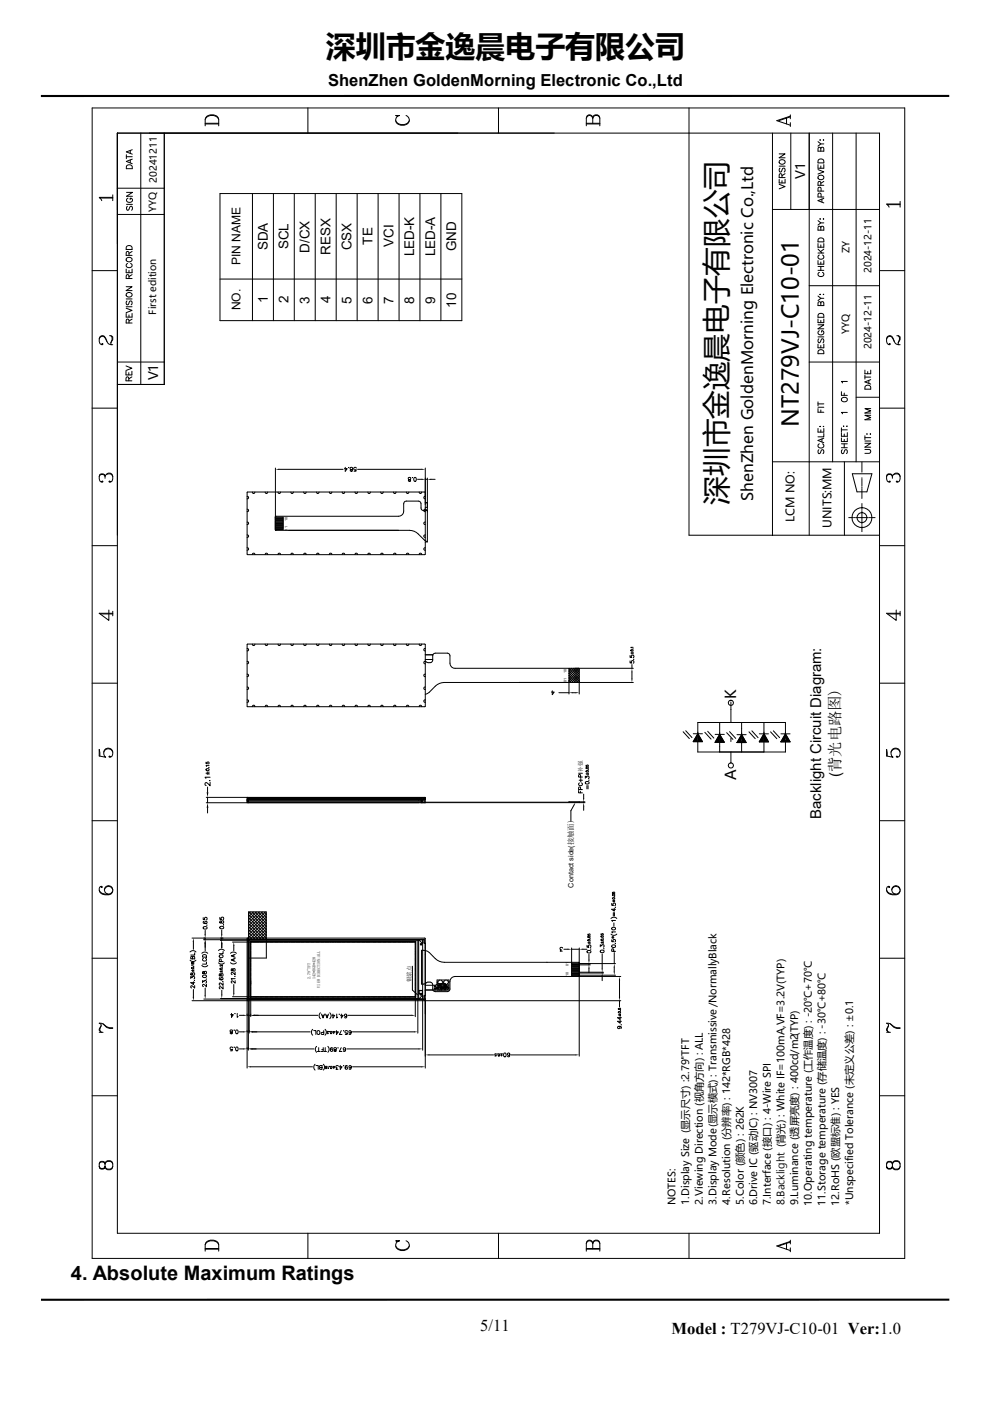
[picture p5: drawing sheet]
<svg xmlns="http://www.w3.org/2000/svg" width="210mm" height="297mm" viewBox="0 0 210 297" stroke-linecap="round" stroke-linejoin="round" font-family="sans-serif">
<path d="M8.7 20.1h192.7v.5h-192.7zM8.7 275.4l192.7-.1v.5h-192.7z" fill="#000"/>
<g fill="none" stroke="#000" stroke-width=".21">
<path d="M19.6 22.9h172.3v243.9h-172.3zM24.9 28.2h161.7v233.3h-161.7zM24.9 39.9h10M26.8 33.2h1.3M26.8 32.8v.8M27 35.1l.3-.2 .6 .2 .2 .2v.5h-1.3zM27.6 31.9v.6M27.6 33.9v.6M28.1 33.7l-1.3 .5 1.3 .5M28.1 31.7l-1.3 .5 1.3 .5M29.9 28.2v53.3M34.9 28.2v53.3h-10"/>
<path d="M43.5 26.7v-1.4a1.53 1.53 0 0 1 1.5-1 1.53 1.53 0 0 1 1.4 1v1.4M43.5 25.3a1.62 1.62 0 0 1 2.9 0M43.5 26.3h2.9M43.5 26.1h2.9M65.3 22.9v5.3M83.9 25.6a1.64 1.64 0 0 0 2.9 0M86.1 24.5a1.06 1.06 0 0 1 .7 1.2 1.06 1.06 0 0 1-1.1 .8 1.27 1.27 0 0 1-1.3-.2 1.27 1.27 0 0 1-.3-1.4l.3-.3-.5-.1h.9l-.4 .1M105.8 22.9v5.3M124.4 25a.69 .69 0 0 1 .7-.5 .69 .69 0 0 1 .7 .5v1.1M124.4 26.3h2.9M124.4 26.1h2.9M125.8 25l-.2-.4a.68 .68 0 0 0-1.1 0l-.1 .4v1.7"/>
<path d="M125.8 25l.1-.4a.76 .76 0 0 1 .8-.2 .76 .76 0 0 1 .6 .6v1.7M125.8 25a.77 .77 0 0 1 .7-.5 .77 .77 0 0 1 .8 .5M146.2 22.9v90.6h40.4M163.9 28.2v85.3M165.3 39.1l1.3 .5-1.3 .4M165.3 32.6h1.3l-1.3 .9h1.3M165.3 38v.8h1.3v-.8M165.3 35.2h1.3M165.5 35.6l-.2 .3 .2 .6 .3-.1 .3-.7 .4 .1 .1 .4-.2 .3M165.5 34a.57 .57 0 0 1 .8-.1 .57 .57 0 0 1 .1 .8 .57 .57 0 0 1-.8 .1 .57 .57 0 0 1-.1-.8zM165.9 37.7l-.1-.8h-.4l-.1 .8h1.3M165.9 38.3v.5"/>
<path d="M166.6 36.8l-.7 .4M166.9 25v1.3M167.7 24.4v.8M167.7 26v.8M167.7 24.6l-2.9 1 2.9 .9M167.7 24.8l-2.5 .8M167.8 28.2v16.2M171.7 28.2v85.3M173.5 36l1.3 .4-1.3 .5M173.5 34.9v.8h1.3v-.8M173.5 30l.6 .5M173.6 37.4a.58 .58 0 0 1 .8-.2 .58 .58 0 0 1 .2 .8 .6 .6 0 0 1-.7 .1 .6 .6 0 0 1-.3-.7z"/>
<path d="M173.7 33.8l.3-.1 .6 .1 .2 .7h-1.3zM173.9 29.7h.2zM174.1 39.3v-.7l-.4-.1-.2 .8h1.3M174.1 31.5l.3-.3 .3 .1 .1 .2v.6h-1.3l.2-.8h.4v.8M174.1 35.2v.5M174.7 29.6v.1zM174.8 30.5h-.7l-.6 .5M174.8 38.5l-.7 .4M176.6 28.2v69.7M181.6 28.2v69.7M19.6 57.4h5.3M21.2 42h2.7"/>
<path d="M23.9 41.8h-2.8l.5 .7M23.9 41.3v1.2M24.9 45.5h10M26.8 57.1v.7h1.2v-.7M26.8 40.8h1.3l-1.3 .8h1.3M26.8 43.3h1.3M26.9 54.7a.57 .57 0 0 1 .8-.1 .57 .57 0 0 1 .1 .8 .57 .57 0 0 1-.8 .1 .57 .57 0 0 1-.1-.8zM26.9 52.2l.3-.1 .6 .1 .2 .7h-1.2zM27 43.7l-.2 .3 .2 .6 .3-.2 .4-.7h.2l.2 .3-.2 .6M27.1 55.9a.46 .46 0 0 0-.3 .5 .46 .46 0 0 0 .4 .3h.3a.45 .45 0 0 0 .5-.3 .45 .45 0 0 0-.3-.5M27.2 42a.45 .45 0 0 0-.4 .5 .45 .45 0 0 0 .5 .4 .51 .51 0 0 0 .7-.1 .51 .51 0 0 0-.1-.7l-.3-.1v.3M27.4 59.1l-.1-.7-.4-.1-.1 .8h1.2"/>
<path d="M27.4 54.1l-.1-.7h-.4l-.1 .7h1.2M27.4 57.3v.5M28 58.2l-.6 .4M28 53.3l-.6 .4M46.7 41h51.3v27h-51.3zM46.7 59.2h51.3M53.6 41v27M58 41v27M62.4 41v27M66.9 41v27M71.3 41v27M75.8 41v27"/>
<path d="M80.2 41v27M84.7 41v27M89.1 41v27M93.5 41v27M163.9 44.4h22.7M173.5 51.6v.8h1.3v-.8M173.5 55.2v.8h1.3v-.8M173.5 57.3h1.3M173.5 56.5h1.3M173.5 53.6h1.3M173.5 52.8l.9 .8M173.5 46.8l.6 .5"/>
<path d="M173.6 50.7a.68 .68 0 0 1 1.2 .2v.4h-1.3zM173.8 57.7a.46 .46 0 0 0-.3 .6 .46 .46 0 0 0 .5 .3h.3a.46 .46 0 0 0 .5-.3 .46 .46 0 0 0-.3-.6M173.8 54.1a.46 .46 0 0 0-.3 .5 .46 .46 0 0 0 .5 .4h.3a.46 .46 0 0 0 .5-.4 .46 .46 0 0 0-.3-.5M174 46.4v.1zM174.1 48.3l.3-.3h.3l.1 .3v.5h-1.3l.2-.8 .4 .1v.7M174.1 51.9v.5M174.1 55.6v.4M174.1 56.5v.8M174.2 41.8l-.1-.7-.4-.1-.2 .8h1.3M174.2 40.5l-.1-.7-.4-.1-.2 .8h1.3M174.4 42.3v.5M174.7 46.4v.1z"/>
<path d="M174.8 47.3h-.7l-.6 .4M174.8 42.1l-1.3 .4 1.3 .5M174.8 52.8l-.7 .6M186.6 57.4h5.3M188.2 43.4h2.8M191 43.3h-2.9l.5 .6M191 42.7v1.2M21.1 71.9a.7 .7 0 0 1 1-.5l.6 1M21.6 72.9l.1-.1 .2 .1-.2 .2a.98 .98 0 0 1-.7-1 .98 .98 0 0 1 .9-.9 2.26 2.26 0 0 1 .9 1.5l.3 .2 .8 .2M23.2 71.2l.7 .2v.6l-.4 .7M23.5 71.2l.3 .4-.3 1.1 .2 .4M24.9 76.8h10"/>
<path d="M26.7 77.6l1.3 .5-1.3 .4M26.7 78.7v.8h1.3v-.8M26.8 65.3l1.2 .5-1.2 .5M26.8 60.8h1.2l-1.2 .8h1.2M26.8 66.5v.7h1.2v-.7M26.8 65h1.2M26.8 63.4h1.2M26.8 62.3a.62 .62 0 0 1 .8-.3 .62 .62 0 0 1 .4 .7 .62 .62 0 0 1-.8 .3 .62 .62 0 0 1-.4-.7zM26.9 63.8l-.1 .3 .1 .5 .3-.1 .3-.6h.5v.4l-.2 .3M27.3 79v.5M27.4 68.5l-.1-.7-.4-.1-.1 .8h1.2M27.4 66.8v.4"/>
<path d="M28 79.9l-.7 .4M28 67.7l-.6 .4M171.7 60.6h14.9M171.7 76.8h14.9M173.5 68.9h1.3l-1.3 .8h1.3M173.5 67.6v.8h1.3v-.8M173.5 73v.7h1.3v-.7M173.5 71.4h1.3M173.5 62.8l.6 .4M173.7 74.3l.3-.2 .6 .2 .2 .7h-1.3zM173.7 71.8l-.2 .3 .2 .6 .3-.2 .4-.7h.2l.2 .3-.2 .6M173.7 66.6l.3-.2 .6 .2 .2 .7h-1.3z"/>
<path d="M173.8 70.1a.46 .46 0 0 0-.3 .5 .46 .46 0 0 0 .5 .4h.3a.44 .44 0 0 0 .5-.4 .44 .44 0 0 0-.5-.5v.3M174 62.4v.1zM174.1 64.2l.3-.2h.3l.1 .2v.6h-1.3l.2-.8 .4 .1v.7M174.1 67.9v.5M174.1 73.3v.4M174.7 62.4v.1zM174.8 63.2h-.7l-.6 .5M183.5 80h1.2M183.5 78.5v.7h1.2v-.7M183.5 79.5v.9M184.1 78.8v.4M188.1 71.9a.7 .7 0 0 1 1.1-.5l.5 1"/>
<path d="M188.6 72.9l.2-.1 .1 .1-.1 .2a.98 .98 0 0 1-.7-1 .98 .98 0 0 1 .8-.9 2.26 2.26 0 0 1 1 1.5l.2 .2 .9 .2M190.3 71.2l.7 .2v.6l-.4 .7M190.6 71.2l.2 .4-.2 1.1 .1 .4M19.6 86.5h5.3M27.3 80.7v-.7l-.3-.1-.3 .3v.5h1.3M58.4 99.2l.1 13.2h28.3a2.64 2.64 0 0 1 2 .8l1.2 1.3 .7 .4v-13.5M59.2 99.5h13.6M73.2 99.1v.8l.5-.5h-.6M74 99.1v.1M74.3 99.1h.4a.34 .34 0 0 1 0 .4 .34 .34 0 0 1-.4 .1l.2 .3h.2l.1-.2a.43 .43 0 0 1-.5-.6zM75.6 99.3a.29 .29 0 0 0-.4-.2 .29 .29 0 0 0-.1 .5 .29 .29 0 0 0 .5 0l-.1 .3h-.4M75.9 99.5h13.5"/>
<path d="M90.2 99.2v18.3l-.1 .1h-37.6l-.1-.1 .1-13.2 37.7 .1M163.9 97.9h22.7M173.5 85.2v.8M173.5 86.6v.8h1.3M173.5 90.8v.8h1.3v-.8M173.5 86.3h1.3M173.5 85.6h1.3M173.7 95.3l-.2 .3 .2 .6 .3-.1 .4-.8h.2l.2 .3-.2 .6M173.8 94.1a.46 .46 0 0 0-.3 .5 .46 .46 0 0 0 .5 .4h.3a.46 .46 0 0 0 .5-.4 .46 .46 0 0 0-.3-.5M174 90.4v.1zM174.1 86.9v.5M174.1 91.1v.5"/>
<path d="M174.4 93.1v.6M174.7 90.4v.1zM174.8 91.9v.7h-1.3M174.8 92.9l-1.3 .5 1.3 .5M178.5 83.1v.7h1.3M178.5 90.7v.9M178.5 91.7v.8h1.3v-.8M178.5 92.8v.8h1.3v-.8M178.5 94.9h1.3M178.5 94.1h1.3M178.5 91.1h1.3M178.6 84.5a.59 .59 0 0 1 .8-.3 .59 .59 0 0 1 .2 .9 .62 .62 0 0 1-.8 .1 .62 .62 0 0 1-.2-.7z"/>
<path d="M178.7 95.3l-.2 .3 .1 .5h.3l.3-.6 .4-.2 .2 .3-.2 .6M179 90.3v.1zM179.1 83.3v.5M179.1 92v.5M179.1 93.2v.4M179.1 94.1v.8M179.1 97.9v15.6M179.7 90.3v.1zM179.8 87.4h-1.3l.3 .3M179.8 80.9h-1.3l.3 .3M181.6 84.2h5M182.9 98v2.1"/>
<path d="M183.5 95.3h.9l.3 .3-.2 .5h-1M183.5 94h1.2l-1.2 .8h1.2M183.5 92.4v.8M183.5 93.5h1.2M183.5 92.8h1.2M183.5 81.9a.67 .67 0 0 1 1.2 .2v.4h-1.2zM184 92v.1zM184.3 80.7v.6M184.7 92v.1zM184.7 88.1h-1.2l1.2 .4-1.2 .5h1.2M184.7 86.6h-1.2l1.2 .5-1.2 .5h1.2M184.7 80.5l-1.2 .5 1.2 .4"/>
<path d="M186.6 86.5h5.3M19.6 115.7h5.3M21.1 101l.1-.3a.69 .69 0 0 1 1.1 .3 .83 .83 0 0 1 .8-.7 .83 .83 0 0 1 .8 .7l-.1 1-.4 .2-.3-.1 .1-.1 .2 .1M22.3 101.4l-.2-.8-.6-.1a.99 .99 0 0 0-.5 .9 .99 .99 0 0 0 .7 .8l.2-.1-.2-.1-.1 .1M22.6 100.6a.88 .88 0 0 1 1.3 .4M52.4 116.1l.3 .2v.2l-.3 .2M52.4 113.4l.3 .2v.2l-.3 .1M52.4 110.7l.3 .2-.1 .3h-.2M52.4 108l.3 .1v.2l-.3 .2M52.4 105.2l.3 .2-.1 .3-.2 .1M53.5 117.6l.2-.3h.2l.2 .3M53.5 104.3l.2 .3h.2l.2-.3"/>
<path d="M56.3 117.6l.1-.3h.2l.2 .3M56.3 104.3l.1 .3h.2l.2-.3M58.4 109.6h1.7v.2h-1.7M58.4 109.9h1.7v.2h-1.7M58.4 110.2h1.7v.1h-1.7M58.4 110.5h1.7v.1h-1.7M58.4 110.7h1.7v.2h-1.7M58.4 111h1.7v.2h-1.7M58.4 111.3h1.7v.1h-1.7M58.4 111.6h1.7v.1h-1.7M58.4 111.8h1.7v.2h-1.7M58.4 112.1h1.7v.2h-1.7"/>
<path d="M59 117.6l.2-.3 .3 .1v.2M59 104.3l.2 .3 .3-.1v-.2M61.7 117.6l.2-.3h.2l.1 .3M61.7 104.3l.2 .3h.2l.1-.3M64.4 117.6l.2-.3 .3 .1 .1 .2M64.4 104.3l.2 .3 .3-.1 .1-.2M67.1 117.6l.2-.3h.2l.2 .3M67.1 104.3l.2 .3h.2l.2-.3M69.9 117.6l.1-.3 .4 .1v.2M69.9 104.3l.1 .3h.2l.2-.3M72.6 117.6l.2-.3h.2l.1 .3M72.6 104.3l.2 .3h.2l.1-.3"/>
<path d="M75.3 117.6l.2-.3 .3 .1v.2M75.3 104.3l.2 .3h.2l.1-.3M78 117.6l.2-.3h.2l.2 .3M78 104.3l.2 .3h.2l.2-.3M80.8 117.6l.1-.3 .4 .1v.2M80.8 104.3l.1 .3h.2l.2-.3M83.5 117.6l.2-.3 .3 .1v.2M83.5 104.3l.2 .3h.2l.1-.3M86.2 117.6l.2-.3h.2l.1 .3M86.2 104.3l.2 .3h.2l.1-.3M86.6 101.3h.5a.34 .34 0 0 1 0 .4 .34 .34 0 0 1-.4 .1l.1 .2h.3v-.1a.46 .46 0 0 1-.5-.6zM87.5 101.3h.1"/>
<path d="M87.9 101.3a.38 .38 0 0 1 .4 .3 .38 .38 0 0 1-.4 .4l-.1-.3zM88.6 101.6h.8M88.9 117.6l.2-.3 .3 .1 .1 .2M88.9 104.3l.2 .3 .3-.1 .1-.2M90.2 116.1l-.3 .2v.2l.3 .2M90.2 113.4l-.3 .2v.2l.3 .1M90.2 110.7l-.3 .2 .1 .3h.2M90.2 105.2l-.3 .2 .1 .3 .2 .1M90.2 107.6h.5M90.2 106.6h.5M90.2 101.6h.5M90.5 108.2a.86 .86 0 0 1-1.2-.5v-.9l-.3-.5-2.8-.1-.3 .1-.3 .5v1.6a1.08 1.08 0 0 1-1 1.1l-26.2 .1"/>
<path d="M90.5 114.9l-.3 .1M90.7 108.2l-.4-.2h-.3l-.1 .3 .3 .2M91.5 101.6h.8M180.1 109.7h1M180.8 100.4h4.2l-1.1 3.9h-2.1zM181.2 109.7h.1M181.5 109.7h2.7M182.9 101.3v.1M182.9 101.6v1.4M182.9 103.2v.2M182.9 103.6v2.1M182.9 106.8v1.2"/>
<path d="M182.9 108.1v.1M182.9 108.4v2.7M182.9 111.3v.1M182.9 111.6v1.1M184.4 109.7h.1M184.7 109.7h.9M186.6 115.7h5.3M188.1 101l.1-.3a.69 .69 0 0 1 1.1 .3 .83 .83 0 0 1 .8-.7 .83 .83 0 0 1 .9 .7l-.2 1-.4 .2-.3-.1 .2-.1 .1 .1M189.3 101.4l-.1-.8-.7-.1a.99 .99 0 0 0-.4 .9 .99 .99 0 0 0 .7 .8l.1-.1-.1-.1-.2 .1M189.6 100.6a.88 .88 0 0 1 1.4 .4M21.3 130.2h2.6M23.1 129.3v2.2l-2-1.5h2.8"/>
<path d="M23.9 129.6v1M52.4 137.5l.3 .2v.1l-.3 .2M52.5 136.6h37.6l.1 .1v13l-37.7 .1zM53.5 136.6l.2 .3h.2l.2-.3M56.3 136.6l.1 .3h.2l.2-.3M59 136.6l.2 .3 .3-.2v-.1M61.7 136.6l.2 .3h.2l.1-.3M64.4 136.6l.2 .3 .3-.2 .1-.1M67.1 136.6l.2 .3h.2l.2-.3M69.9 136.6l.1 .3 .4-.2v-.1M72.6 136.6l.2 .3h.2l.1-.3M75.3 136.6l.2 .3 .3-.2v-.1"/>
<path d="M78 136.6l.2 .3h.2l.2-.3M80.8 136.6l.1 .3 .4-.2v-.1M83.5 136.6l.2 .3 .3-.2v-.1M86.2 136.6l.2 .3h.2l.1-.3M88.9 136.6l.2 .3 .3-.2 .1-.1M90.2 137.5l-.3 .2v.1l.3 .2M90.2 139.8h1.6M90.2 138.8h1.6M133.7 139v.4h.3a.29 .29 0 0 1 0-.4 .29 .29 0 0 1 .4 0 .29 .29 0 0 1-.1 .4M133.8 138.5h.4M134 138.2v.5M134.3 137.5v.1"/>
<path d="M134.3 138.2v.5M134.3 137.2h-.5l.1 .2M134.4 139.7v.1M188.4 130.2h2.6M190.1 129.3v2.2l-2-1.5h2.9M191 129.6v1M19.6 144.8h5.3M22 159.5a1 1 0 0 1 1-.7 1 1 0 0 1 .9 .7M52.4 148.4l.3 .1-.1 .4h-.2M52.4 145.7l.3 .1v.2l-.3 .2M52.4 142.9l.3 .2-.1 .3-.2 .1M52.4 140.2l.3 .2v.2l-.3 .2"/>
<path d="M53.5 149.8l.2-.3h.2l.2 .3M56.3 149.8l.1-.3h.2l.2 .3M59 149.8l.2-.3 .3 .2v.1M61.7 149.8l.2-.3h.2l.1 .3M64.4 149.8l.2-.3 .3 .2 .1 .1M67.1 149.8l.2-.3h.2l.2 .3M69.9 149.8l.1-.3h.2l.2 .3M72.6 149.8l.2-.3h.2l.1 .3M75.3 149.8l.2-.3h.2l.1 .3M78 149.8l.2-.3h.2l.2 .3M80.8 149.8l.1-.3h.2l.2 .3M83.5 149.8l.2-.3h.2l.1 .3"/>
<path d="M86.2 149.8l.2-.3h.2l.1 .3M88.9 149.8l.2-.3 .3 .2 .1 .1M90.2 148.4l-.3 .1 .1 .4h.2M90.2 145.7l-.3 .1v.2l.3 .2M90.2 142.9l-.3 .2 .1 .3 .2 .1M90.2 140.2l-.3 .2v.2l.3 .2M90.2 140.2h.1a.88 .88 0 0 0 1.5-.2v-1l.3-.4 2.8-.1 .3 .1 .3 .4v1.6a1.09 1.09 0 0 0 1 1.1h37.9M117.2 146.5v.8l.4-.6h-.6M118.6 146.9h2.1M120.7 143.8l2.2-2.1v5.4M120.7 141.7v5.4M120.7 144.2l.5 .5"/>
<path d="M120.7 143.7l1 1M120.7 142.3l2.2 2.1M120.7 141.8l2.2 2.2M120.8 141.7l-.1 .1M121.1 141.7l1.8 1.8M121.3 141.7l-.6 .6M121.5 146.9h.6M121.6 141.7l1.3 1.3M121.8 141.7l-1.1 1.1 2 1.9M122.1 141.7l.8 .8M122.3 141.7l-1.6 1.6 1.5 1.4M122.6 141.7l.3 .3"/>
<path d="M122.9 144.6l-.1 .1M122.9 144.5l-.2 .2M122.9 144l-.7 .7M122.9 143.5l-1.2 1.2M122.9 143.1l-1.7 1.6M122.9 142.6l-2.1 2.1M122.9 142.1l-2.2 2.2M133.7 140.1v.4l.3 .1a.3 .3 0 0 1 0-.5 .3 .3 0 0 1 .4 .1 .3 .3 0 0 1-.1 .4M134.1 140.9v.8M134.1 142.5v1.4M134.4 144.7h-40.1a2.82 2.82 0 0 0-2 .8l-1.2 1.3-.9 .4M144.9 155.1l1.3 1.5"/>
<path d="M145.5 154.9l1.3 1.5M147.1 155.6h1.9M148 155.6l1 1.6h-1.9zM148 156.5v-3.3h18.6v3.4M148 156.9v2.5h18.6v-2.5M149.5 155.3l1.3 1.4M150.1 155.1l1.3 1.4M151.7 155.7h2M152.7 155.7l1 1.7h-2zM152.7 153.2v6.2M154.2 155.3l1.3 1.5M154.8 155.1l1.3 1.5"/>
<path d="M155.1 148.8v4.4M155.1 156.5v.7M155.1 159.4v2.3M156.4 155.8h1.9M157.3 155.8l1 1.6h-1.9zM157.3 153.2v3.5M157.3 157.1v2.3M158.9 155.2l1.3 1.4M159.5 155l1.3 1.4M161.1 155.6h1.9M162.1 155.6l.9 1.7h-1.9zM162.1 153.2v3.4"/>
<path d="M162.1 156.9v2.5M163.5 155.2l1.3 1.4M164.1 155l1.3 1.4M165.7 155.6h1.9M166.6 155.6l1 1.7h-1.9zM186.6 144.8h5.3M189 159.5a1.01 1.01 0 0 1 1-.7 1.01 1.01 0 0 1 1 .7M19.6 174h5.3M21.2 160.3l-.1-1.4v1.4l1.3 .3a1.04 1.04 0 0 1-.3-1.5 1.04 1.04 0 0 1 1.5-.2 1.04 1.04 0 0 1 .1 1.5l-.3 .2-.3-.2 .1-.1 .2 .1M43.7 161.6v.3h.3a.23 .23 0 0 1 0-.3 .23 .23 0 0 1 .3 0 .23 .23 0 0 1-.1 .4M43.7 163.9h.6M43.8 169.1h8.6"/>
<path d="M43.8 170.2h8.6M44 163.7v.5M44 166.9v1.1M44 169.1v1.1M44 171.3v1.1M44.3 162.7h.1M44.3 163.7v.5M44.4 162.3h-.7l.1 .2M44.5 165.5h.1M44.6 165.9v.7l-.9-.7-.2 .4 .2 .2M44.6 164.8h-1.1l.2 .2M52.4 169.1v1.1h70.5v-.2l-2.2 .1"/>
<path d="M52.4 169.7l.2 .2M52.4 170.1l.1 .1M52.4 169.8l.2 .3M52.4 169.6l.2 .2M52.5 169.1h-.1M52.5 169.1l-.1 .5 .2 .2M52.5 169.5l.1 .2M52.5 169.4l.1 .1M52.5 169.3l.2 .2M52.5 169.1l.3 .4M52.5 169.1h37.7M52.6 169.1l.3 .3"/>
<path d="M52.7 169.5l36.1 .1M52.7 169.1l.2 .2M52.7 169.7h37v.4M52.7 170.1h70.2M52.7 169.9h37M52.7 169.6v.6M52.8 169.1l.1 .1M52.9 169.1v.4M52.9 169.3h35.6M52.9 169.2h36.3v.2l-.7-.1M52.9 169.3v.1l35.6-.1M52.9 169.4h35.6"/>
<path d="M88.5 169.3l.5 .2M88.5 169.3l.1 .1M88.6 169.4l1.6 .1M88.6 169.3v.1M88.8 169.6v.1M88.8 170.1v.1M88.8 169.6h1.2M88.8 169.5h.7v.7M88.9 169.5h-36.3v.7l-.2-.2M88.9 169.1v.5M89 169.4v.1M89.2 169.4h-.6"/>
<path d="M89.3 169.1v1.1M89.4 170.1v.1M89.7 169.4v.1M89.8 169.3v.1M89.8 169.2l.2 .2M89.8 169.1v.3M89.8 169.1l.4 .4M89.9 169.1l.3 .3M90 169.4v.8M90 169.4l-1 .1M90 169.4l.1 .1M90 169.1l.2 .1"/>
<path d="M90.2 169.1v1.1M90.2 169.1v.2M121.8 170.6l-.7 1.3v2.2M122.7 167.6v.5h.9M122.7 163.9h.9M122.9 165.4h.7M122.9 166a.3 .3 0 0 0-.2 .3 .3 .3 0 0 0 .4 .3h.1a.3 .3 0 0 0 .4-.3 .3 .3 0 0 0-.2-.3M122.9 170.2h1.2M122.9 170h1.2M123.1 167.8v.3M123.2 167.4l-.1-.5h-.3l-.1 .5h.9M123.2 164.7l-.1-.4-.3-.1-.1 .5h.9"/>
<path d="M123.2 165.1v.7M123.8 168.4v.8M123.8 170v.2M123.8 171v.8M124.2 165v-.4l.3 .2a.27 .27 0 0 1 .4-.2 .27 .27 0 0 1-.1 .5M124.3 162.2v.3h.2a.17 .17 0 0 1 0-.3 .17 .17 0 0 1 .3 .1 .17 .17 0 0 1-.1 .2M124.3 164.1h.4M124.5 166.6v.7M124.5 163.9v.4M124.7 166.6v.7M124.8 163.2h.1M124.8 163.9v.4"/>
<path d="M124.9 165.4h.1M186.6 174h5.3M188.2 160.3l-.1-1.4v1.4l1.4 .3a1.04 1.04 0 0 1-.4-1.5 1.04 1.04 0 0 1 1.6-.2 1.04 1.04 0 0 1 0 1.5l-.3 .2-.3-.2 .2-.1 .1 .1M21.1 188.7a1.74 1.74 0 0 0 2.7 .5l.1-.3M21.5 188.1l.1 .1 .1-.1-.2-.2a1.01 1.01 0 0 0-.4 1.3 1.01 1.01 0 0 0 1.2 .5h.8a.93 .93 0 0 0 .9-.9 .93 .93 0 0 0-.8-.9 .93 .93 0 0 0-1.1 .7 .91 .91 0 0 0 .9 1M22.1 188.6a.91 .91 0 0 1 .9-.7 .91 .91 0 0 1 .9 .7M40.7 198.9h49.5v27.6M41 199.7v1.6M43.1 194.6v.4h.4a.29 .29 0 0 1 0-.4 .29 .29 0 0 1 .4 0 .29 .29 0 0 1-.1 .4M43.1 196.6l.5-.2 .3 .3a.4 .4 0 0 1-.4 .3 .4 .4 0 0 1-.4-.4zM43.2 195.4h-.1a.38 .38 0 0 0 .4 .4 .38 .38 0 0 0 .4-.4 .25 .25 0 0 0-.4 0 .25 .25 0 0 0 .2 .4M43.2 199.2h9.4"/>
<path d="M43.5 197.3v.8M43.5 198.9v.3M43.9 196.1v.1M46.6 194.5v.4h.4a.29 .29 0 0 1 0-.4 .29 .29 0 0 1 .4 .1 .29 .29 0 0 1-.1 .4M46.7 196.5a.41 .41 0 0 1 .5-.2 .41 .41 0 0 1 .2 .5l-.6 .1zM46.7 195.3v.4h.1a.43 .43 0 0 1 .6-.4v.4a.34 .34 0 0 1-.4 0 .34 .34 0 0 1-.1-.4zM46.8 199.4h6M47 197.2v.9M47 198.9v.5M47.4 196.1h.1M49.3 199.7h3.8M52.5 198.9l-.1 .1v27.5"/>
<path d="M52.7 199.2h37v23.5M52.7 199l.2 .1M52.7 198.3l.8 .8M52.7 197.7l1.4 1.4M52.7 197.1l2.1 2M52.7 196.4l2.7 2.7M52.7 195.8l3.3 3.3M52.7 195.2l3.8 3.7M52.7 194.5l3.8 3.8M52.7 193.9l3.8 3.8M52.8 193.3l3.7 3.7M52.9 199.4h35.7v12.3h-35.7z"/>
<path d="M53.1 199.6h35.1v11.8h-35.1zM53.1 193.3l-.4 .5M53.2 199.7h34.9v11.6h-34.9zM53.5 193.3l3 3.1M53.8 193.3l-1.1 1.1M54.1 193.3l2.4 2.5M54.4 193.3l-1.7 1.7M54.7 193.3l1.8 1.8M55 193.3l-2.3 2.4M55.4 193.3l1.1 1.2M55.7 193.3l-3 3M56 193.3l.5 .5"/>
<path d="M56.3 193.3l-3.6 3.6M56.5 198.9l-.2 .2M56.5 198.3l-.9 .8M56.5 197.6l-1.5 1.5M56.5 197l-2.1 2.1M56.5 196.3l-2.8 2.8M56.5 195.7l-3.4 3.4M56.5 195.1l-3.8 3.7M56.5 194.4l-3.8 3.8M56.5 193.8l-3.8 3.8M90.2 200l-.2-.1v-.8h-37.4v12.8h37.4v-.8h.2M124.7 198.1v.2h.2a.17 .17 0 0 1 0-.2 .17 .17 0 0 1 .3 0 .17 .17 0 0 1-.1 .2"/>
<path d="M124.7 199.9h.4M124.9 199.7v.4M125.2 199h.1M125.2 199.7v.4M127.5 198v.2h.2a.18 .18 0 0 1 0-.2 .18 .18 0 0 1 .3 0 .18 .18 0 0 1-.1 .3M127.5 199.8h.4M127.7 199.6v.4M128 198.9h-.1M128 199.6v.4M129.6 198a.83 .83 0 0 0 1.3 0M129.6 194.7a.83 .83 0 0 1 1.3 0M129.8 199.3v.3l.3 .1a.29 .29 0 0 1 0-.5 .29 .29 0 0 1 .4 .1 .29 .29 0 0 1-.1 .4"/>
<path d="M129.8 191.5v.4l.3 .1a.29 .29 0 0 1 0-.5 .29 .29 0 0 1 .4 .1 .29 .29 0 0 1-.1 .4M129.8 198.7h.4M129.9 198.5l.2 .4M129.9 189.2v.2h.2a.17 .17 0 0 1 0-.2 .17 .17 0 0 1 .3 0 .17 .17 0 0 1-.1 .3M129.9 191h.5M130.1 198.5l-.2 .4M130.1 193.5v.7M130.1 190.8v.4M130.2 195.7v.7M130.3 192.6v.6l-.5-.4h.8M130.4 193.5v.7M130.4 190.1h.1"/>
<path d="M130.4 190.8v.4M130.5 192.3v.1M130.6 197.6h-.8l.1 .2M130.6 195.2h-.8l.1 .2M188.1 188.7a1.74 1.74 0 0 0 2.7 .5l.2-.3M188.5 188.1l.1 .1 .2-.1-.3-.2a1.01 1.01 0 0 0-.3 1.3 1.01 1.01 0 0 0 1.1 .5h.8a.93 .93 0 0 0 .9-.9 .93 .93 0 0 0-.8-.9 .93 .93 0 0 0-1 .7 .91 .91 0 0 0 .8 1M189.2 188.6a.91 .91 0 0 1 .9-.7 .91 .91 0 0 1 .9 .7M19.6 203.2h5.3M21.1 218.9h.8M21.5 217.5l-.3 .7 .1 .5M21.9 217.1a2.05 2.05 0 0 0 2 .9M23.9 217.9a2.31 2.31 0 0 1-2-.8l-.8-.2 .4 .3-.4 1.2 .5 .5"/>
<path d="M40.3 203.6a.85 .85 0 0 0 1.3 0M40.3 201.8a.81 .81 0 0 1 1.3 0M40.5 207.5v-.4l.3 .2a.27 .27 0 0 1 .4-.2 .27 .27 0 0 1-.1 .5M40.5 206.3v.4h.2a.43 .43 0 0 1 .6-.4v.4a.34 .34 0 0 1-.4 0 .34 .34 0 0 1-.2-.4zM40.6 204v.3h.3a.17 .17 0 0 1-.1-.3 .17 .17 0 0 1 .3 .1 .17 .17 0 0 1-.1 .2M40.6 205.8h.5M40.7 212.2h11.8M40.9 203l.1-.2 .3 .2v.3h-.8v-.5h.3l.1 .5M40.9 205.6v.4M41 208.1v.6l-.5-.4h.8M41 209.8v1.6M41.1 204.9h.1"/>
<path d="M41.1 205.6v.4M41.1 204.6h-.5l.1 .1M41.3 207.9h-.1M41.3 209v.5l-.7-.5-.1 .3 .2 .2M41.3 202v.5h-.8M42.8 204.7a.81 .81 0 0 0 1.3 0M42.8 202.1a.85 .85 0 0 1 1.3 0M43 208.4v-.5l.3 .2a.28 .28 0 0 1 .4-.2 .28 .28 0 0 1-.1 .5M43 206.8a.41 .41 0 0 1 .5-.1 .41 .41 0 0 1 .3 .4 .41 .41 0 0 1-.5 .2 .41 .41 0 0 1-.3-.5zM43 206v.4h.2a.43 .43 0 0 1 .6-.4v.4a.34 .34 0 0 1-.4 0 .34 .34 0 0 1-.2-.4zM43 202.5a.45 .45 0 0 1 .6-.1 .45 .45 0 0 1 .2 .5h-.8zM43.2 203.2a.3 .3 0 0 0-.2 .3 .3 .3 0 0 0 .3 .3h.2a.3 .3 0 0 0 .3-.3 .3 .3 0 0 0-.2-.3"/>
<path d="M43.2 211.8h9.4M43.5 200.1v1.5M43.5 209.5v1.5M43.8 207.6h-.1M43.8 208.7v.5l-.7-.5-.1 .3 .2 .2M43.8 204v.4h-.8M46.4 204.1a.83 .83 0 0 0 1.2 0M46.4 201.5a.83 .83 0 0 1 1.2 0M46.6 206.5v.4h.1a.46 .46 0 0 1 .5-.4v.4a.46 .46 0 0 1-.5-.4zM46.6 207.3a.35 .35 0 0 0 .3 .5 .35 .35 0 0 0 .3-.5 .25 .25 0 0 0-.4 .1 .25 .25 0 0 0 .3 .3M46.7 206h.4M46.8 211.7h6"/>
<path d="M46.9 205.8v.4M46.9 203.9v-.5h-.3l-.1 .5h.8M47 200.2v.8M47.1 210v.9M47.1 205.1h.1M47.1 205.8v.4M47.2 204.5v.4l-.4-.3-.1 .2 .1 .1M47.3 208.1h-.1M47.3 209.1v.6l-.6-.5-.2 .3 .2 .1M47.3 208.4v.5l-.6-.5-.2 .3 .2 .2M47.3 201.7v.5h-.8M48.8 218.4h.5a.33 .33 0 0 1 0 .4 .33 .33 0 0 1-.4 .1l.1 .3 .3-.1v-.1a.46 .46 0 0 1-.5-.6z"/>
<path d="M48.9 204.1a.85 .85 0 0 0 1.3 0M48.9 202.1a.85 .85 0 0 1 1.3 0M49.1 205.4v.4l.1 .1a.43 .43 0 0 1 .6-.5v.4a.34 .34 0 0 1-.4 0 .34 .34 0 0 1-.1-.4zM49.1 214.9v.8l.4-.6h-.6M49.3 211.3h3.8M49.6 200.5v1.1M49.6 202.5v.4M49.6 203.3v.4M49.6 208.7v1.8M49.7 218.4h.1M49.8 214.9h.1M49.8 207h.1"/>
<path d="M49.9 207.9v.6l-.7-.5-.1 .3 .1 .1M49.9 207.5h-.8l.1 .2M49.9 206.1v.6l-.7-.5-.1 .3 .1 .1M49.9 203.2l-.8 .3 .8 .3M49.9 202.4l-.8 .3 .8 .3M50.3 214.9v.8l.2-.2M50.8 215.3h.8M50.8 218.8h.8M52.4 212.1l.1 .1h37.6l.1-.1M52.4 215.3h.8M52.4 218.8h.5M52.7 203.1h3.8v-9.8h-3.8v29.4"/>
<path d="M52.9 211.8v7.2M53.2 211.4v4.2M53.7 218.8h12.1M54 215.3h13.4M66.3 218.2a.85 .85 0 0 0 0 1.3M66.5 218.5h.5v.8M68 214.7a.85 .85 0 0 0 0 1.3M68.2 215l.3 .8 .3-.8M68.3 215.3h.4M68.7 218.5v.8h-.5v-.4h.5M69 218.2a.85 .85 0 0 1 0 1.3M69.1 215l.3 .8 .3-.8"/>
<path d="M69.2 215.3h.4M69.4 218.7h.3l-.3 .4 .2 .1 .1-.2M69.9 218.7h.1M70 214.7a.81 .81 0 0 1 0 1.3M70.6 218.9h.4M70.6 218.7h.4M70.6 215v.8l.4-.5h-.6M70.8 218.7v.5M71.4 218.5v.8l.4-.5h-.6M71.4 215v.8l.2-.1M71.9 215l.1 .1M72.4 218.5l-.4 .8h.6"/>
<path d="M72.4 215v.8l.4-.5h-.6M72.9 218.5v.1M73.6 215.3a.25 .25 0 0 1-.4 .2 .25 .25 0 0 1-.1-.4 .25 .25 0 0 1 .4 0v.7l-.4-.1M73.7 218.7a.29 .29 0 0 0-.4-.2 .29 .29 0 0 0-.1 .5 .29 .29 0 0 0 .5 0v.3h-.5M73.8 215.3h13.5M74.5 218.8a.25 .25 0 0 1-.3 .2 .25 .25 0 0 1-.1-.4 .25 .25 0 0 1 .4 0l-.1 .7-.4-.1M74.8 218.8h13M87.5 204.9v5l1 .9M88.1 211.4v4.2M88.6 211.8v7.2M88.9 210h.7v.7h-.7zM89.2 210.7h.3v.3h-.3z"/>
<path d="M89.2 200.1h.3v.3h-.3zM89.7 200.1l-.9-.9v12.6l.9-.8M90.2 212.2h41.5M90.2 208.9h2l.7-.4h1.5l.2 .2v1l-.2 .2M90.2 200l-.2-.1-.1-.7h-37.1v12.6M90.2 211l-.2 .2-.1 .6h-37.2M90.2 210.1h.1M90.2 208.7h.1M90.2 201h.1M90.2 209.9h5v-2.1h-2.5v2.1M90.2 202.3h.1M92.1 209.1l.4-.1-.3 .1 .3 .2z"/>
<path d="M92.1 209.6l.4 .1zM92.1 209.4l.2 .2zM92.3 209.6l.2-.1zM92.4 209.1v.1M92.6 209.4h2.5v.2h-2.5zM92.7 209.4l.5 .5M92.7 208.2l1.8 1.7M92.8 209.4l.2 .1-.2 .1zM92.9 208.8h2.2v.3h-2.2zM93.1 208.9h.1l-.1 .1zM93.2 207.8l-.5 .5M93.4 209.4v.2"/>
<path d="M93.4 208.8v.3M93.6 207.8l1.6 1.7M93.6 208.5l-.1 .3 .1 .4-.1 .5 .1 .2M93.8 209.4l.1 .2zM94.2 208.9h.1l-.1 .1zM94.5 207.8l-1.8 1.7M94.5 209.6h.1M94.5 209.1h.1M94.6 209.3l-.1 .1M94.6 208.8h-.1M94.8 207.8l.4 .4-1.6 1.7M95.2 209.5l-.4 .4"/>
<path d="M119.4 201a.28 .28 0 0 0-.5-.1 .28 .28 0 0 0 .2 .5l-.3 .3h.5M119.6 201.3h.8M121.3 201v3.4h1.6M121.3 204.2h1.6M121.3 201.3h1.6M122.8 207h8.9M122.9 201l-.1 6h-26.3a1.09 1.09 0 0 0-1 1.1v1.6l-.3 .5h-.3h-2.8l-.3-.5-.1-1.2a1.01 1.01 0 0 0-1.4 0l-.9 .1v-7.1a2.06 2.06 0 0 1 1.7 .5 4.2 4.2 0 0 0 3.2 2h28.5l.1 .1M122.9 207v16.9M122.9 204.5h-1.6v.2h1.6M122.9 204.8h-1.6v.1h1.6M122.9 205h-1.6v.2h1.6M122.9 205.3h-1.6v.2h1.6"/>
<path d="M122.9 205.6h-1.6v.1h1.6M122.9 205.9h-1.6v.1h1.6M122.9 206.1h-1.6v.2h1.6M122.9 206.4h-1.6v.2h1.6M122.9 206.7h-1.6v.1h1.6M122.9 206.1h5.1M122.9 206.3h5.1M122.9 204.6h2.3M122.9 204.3h7.7M122.9 206.8h7.7M123.7 201.3h.8M124.5 200.4v.4l.4 .1a.3 .3 0 0 1 0-.5 .3 .3 0 0 1 .4 .1 .3 .3 0 0 1-.1 .4"/>
<path d="M124.6 201.6a.41 .41 0 0 1 .5-.1 .41 .41 0 0 1 .2 .4 .41 .41 0 0 1-.5 .2 .41 .41 0 0 1-.2-.5zM124.9 202.3v1.2M124.9 204.3v.3M124.9 205.4v.8M125.3 201.2h.1M127.3 200.7v-.4l.4 .2a.27 .27 0 0 1 .4-.2 .27 .27 0 0 1-.1 .5M127.8 202.3v3M127.8 206.1v.2M127.8 207.1v.8M128.1 201.1v.1M130.2 201.7v-.5h-.3l-.1 .5h.8M130.3 202v2.3"/>
<path d="M130.3 205.1v.8M130.5 200v.1M131.2 213.8v.2h.2a.17 .17 0 0 1 0-.2 .17 .17 0 0 1 .3 0 .17 .17 0 0 1-.1 .3M131.2 215.2h.4M131.3 217.6a.25 .25 0 0 1 .2 .3 .25 .25 0 0 1-.4 .1 .25 .25 0 0 1 0-.4l.7 .1-.1 .4M131.4 215v.4M131.4 207.8v3.6M131.4 212.2v1.3M131.6 216.3v.6l-.6-.4h.8M131.6 215.6v.6l-.6-.4h.8M131.6 214.3h.1M131.6 215v.4"/>
<path d="M131.8 217.3h.1M186.6 203.2h5.3M188.1 218.9h.8M188.5 217.5l-.3 .7 .2 .5M188.9 217.1a2.05 2.05 0 0 0 2.1 .9M191 217.9a2.31 2.31 0 0 1-2.1-.8l-.8-.2 .4 .3-.4 1.2 .5 .5M19.6 232.3h5.3M49.3 222.1a.29 .29 0 0 0-.4-.1 .29 .29 0 0 0 0 .5 .29 .29 0 0 0 .4-.1v.4h-.4M49.7 222v.1M50.8 222.4h.8M52.4 222.4h.3M53.2 226.2h13.1"/>
<path d="M53.5 222.4h13.1M66.8 225.6a.83 .83 0 0 0 0 1.3M67 225.9h.5v.8M67.2 221.9a.85 .85 0 0 0 0 1.2M67.3 222.9h.6M67.6 222.1v.8M68 226.3l-.2-.1 .2-.3h.3v.8l-.5-.1 .1-.2 .4-.1M68.3 222.5h.3M68.6 222.1v.8h-.5M68.6 225.6a.83 .83 0 0 1 0 1.3M68.7 222.9h.6M69 222.1v.8"/>
<path d="M69.3 226.2v-.1a.17 .17 0 0 0-.2 0 .17 .17 0 0 0 0 .3 .17 .17 0 0 0 .2 0v.2h-.2M69.6 221.9a.85 .85 0 0 1 0 1.2M69.6 226.1v.5l.1-.1M69.9 226.1h.1M70.6 222.2h-.1a.35 .35 0 0 0-.4 .3 .35 .35 0 0 0 .5 .3 .25 .25 0 0 0-.2-.4 .25 .25 0 0 0-.3 .3M70.6 226.4h.4M70.6 226.1h.4M70.8 226.1v.5M70.9 222.2h.4a.49 .49 0 0 1-.4 .5l.1 .2 .3-.2a.46 .46 0 0 1-.4-.5zM71.7 222.2h.1M71.8 226.1a.27 .27 0 0 0-.5-.1 .27 .27 0 0 0 .2 .4l-.2 .3h.4M72.2 225.9v.8l.4-.5h-.6"/>
<path d="M72.4 222.1l-.4 .8h.5M72.9 226h.1M73.3 222.4a.26 .26 0 0 1-.3 .2 .26 .26 0 0 1-.1-.4 .26 .26 0 0 1 .4 0l-.1 .7-.4-.1M73.6 222.4h15.2M73.7 226a.35 .35 0 0 0-.5 .3 .35 .35 0 0 0 .5 .3 .25 .25 0 0 0-.1-.4 .25 .25 0 0 0-.4 .3M74.5 226.2a.25 .25 0 0 1-.3 .2 .25 .25 0 0 1-.1-.4 .25 .25 0 0 1 .4 0l-.1 .7-.3-.1M74.8 226.2h14.6M91 223.7h13.7M105.3 223.5a.18 .18 0 0 0-.3 0 .18 .18 0 0 0 0 .2 .18 .18 0 0 0 .3 0l-.1 .2h-.2M105.5 223.5h.1M106.2 223.7h.4M106.2 223.4h.4"/>
<path d="M106.4 223.5v.4M108.2 223.5a.26 .26 0 0 1-.4 .3 .26 .26 0 0 1-.1-.5 .26 .26 0 0 1 .4 .1l-.1 .6-.3-.1M108.4 223.7h13.7M186.6 232.3h5.3M21.1 247.3l.1 .4 .7 .2a.95 .95 0 0 0 0-1.7h-.4a.97 .97 0 0 0-.3 1.4 .69 .69 0 0 0 1.1-.3M21.1 246.8l.1-.3a.69 .69 0 0 1 1.1 .3M22.3 246.8l.1-.4 .4-.3a.95 .95 0 0 1 1.2 1.1 .95 .95 0 0 1-1.4 .7l-.3-.6M22.3 247.3l.5 .6h.6l.5-.6M22.3 246.8l.5-.6h.6l.5 .6M188.1 247.3l.1 .4 .7 .2a.95 .95 0 0 0 0-1.7h-.4a.97 .97 0 0 0-.3 1.4 .69 .69 0 0 0 1.1-.3M188.1 246.8l.1-.3a.69 .69 0 0 1 1.1 .3M189.3 246.8l.2-.4 .4-.3a.95 .95 0 0 1 1.1 1.1 .95 .95 0 0 1-1.4 .7l-.3-.6"/>
<path d="M189.3 247.3l.6 .6h.5l.6-.6M189.3 246.8l.6-.6h.5l.6 .6M43.5 265.3v-1.4a1.53 1.53 0 0 1 1.5-1 1.53 1.53 0 0 1 1.4 1v1.4M43.5 263.9a1.62 1.62 0 0 1 2.9 0M43.5 264.8h2.9M43.5 264.7h2.9M65.3 261.5v5.3M83.9 264.2a1.66 1.66 0 0 0 2.9 0M86.1 263.1a1.06 1.06 0 0 1 .7 1.2 1.06 1.06 0 0 1-1.1 .8 1.28 1.28 0 0 1-1.3-.3 1.28 1.28 0 0 1-.3-1.3l.3-.3-.5-.1h.9l-.4 .1M105.8 261.5v5.3M124.4 263.6a.7 .7 0 0 1 .7-.5 .7 .7 0 0 1 .7 .5v1.1M124.4 264.8h2.9"/>
<path d="M124.4 264.7h2.9M125.8 263.6l-.2-.4a.68 .68 0 0 0-1.1 0l-.1 .4v1.7M125.8 263.6a.75 .75 0 0 1 .7-.7 .75 .75 0 0 1 .8 .7v1.7M125.8 263.6a.78 .78 0 0 1 .7-.6 .78 .78 0 0 1 .8 .6M146.2 261.5v5.3M166.9 263.6v1.2M167.7 263.2l-2.9 1 2.9 .9M167.7 263.3l-2.5 .9M167.7 262.9v.8M167.7 264.6v.8"/>
<circle cx="182.9" cy="109.7" r="2.12"/>
<circle cx="182.9" cy="109.7" r="1.06"/>
<circle cx="134.1" cy="137.9" r=".22"/>
<circle cx="155.1" cy="149" r=".55"/>
<circle cx="44" cy="163.2" r=".3"/>
<circle cx="124.5" cy="166" r=".37"/>
<circle cx="124.6" cy="162.8" r=".22"/>
<circle cx="124.6" cy="163.5" r=".23"/>
<circle cx="155.1" cy="162.3" r=".55"/>
<circle cx="124.9" cy="198.6" r=".22"/>
<circle cx="124.9" cy="199.3" r=".22"/>
<circle cx="127.7" cy="198.6" r=".22"/>
<circle cx="127.7" cy="199.3" r=".23"/>
<circle cx="130.1" cy="196.9" r=".37"/>
<circle cx="130.2" cy="190.5" r=".22"/>
<circle cx="130.2" cy="189.8" r=".22"/>
<circle cx="40.9" cy="205.2" r=".22"/>
<circle cx="46.9" cy="202.7" r=".37"/>
<circle cx="46.9" cy="205.4" r=".22"/>
<circle cx="50.2" cy="218.8" r=".37"/>
<circle cx="67.6" cy="219" r=".38"/>
<circle cx="70.2" cy="218.9" r=".22"/>
<circle cx="127.7" cy="201.7" r=".37"/>
<circle cx="130.1" cy="200.6" r=".37"/>
<circle cx="131.4" cy="214.6" r=".23"/>
<circle cx="50.2" cy="222.4" r=".37"/>
<circle cx="70.2" cy="226.3" r=".22"/>
<circle cx="105.8" cy="223.7" r=".22"/>
<circle cx="107.1" cy="223.7" r=".37"/>
</g>
<g fill="#000">
<path d="M58.4 99.5l.8-.1v.2zM89.4 99.4l.8 .1-.8 .1zM89.4 101.5l.8 .1-.8 .2zM90.7 101.6l.8-.1v.3zM120.7 146.9l.8-.2v.3zM122.1 146.7l.8 .2-.8 .1zM133.9 143.9h.3l-.1 .8zM134.1 141.7l.1 .8h-.3zM148 155.6v1.6h-.9zM148 155.6l1 1.6h-1zM152.7 155.7v1.7h-1zM152.7 155.7l1 1.7h-1z"/>
<path d="M157.3 155.8v1.6h-.9zM157.3 155.8l1 1.6h-1zM162.1 155.6v1.7h-1zM162.1 155.6l.9 1.7h-.9zM166.6 155.6v1.7h-.9zM166.6 155.6l1 1.7h-1zM44 170.2l.2 1.1h-.4zM43.8 168h.4l-.2 1.1zM122.1 170.2l-.2 .5-.2-.1zM123.8 170.2l.2 .8h-.3zM123.7 169.2h.3l-.2 .8zM41 198.9l.2 .8h-.3z"/>
<path d="M43.4 198.1h.3l-.2 .8zM46.9 198.1h.3l-.2 .8zM40.9 211.4h.3l-.2 .8zM43.4 211h.3l-.2 .8zM43.5 199.2l.2 .9h-.3zM47 199.4l.2 .8h-.3zM46.9 210.9h.3l-.1 .8zM47.1 199.4l.1 .8h-.3zM49.5 210.5h.2l-.1 .8zM49.6 199.7l.1 .8h-.2zM51.6 215.1l.8 .2-.8 .1zM51.6 218.6l.8 .2-.8 .1z"/>
<path d="M52.9 218.8l.8-.2v.3zM53.2 215.3l.8-.2v.3zM87.3 215.1l.8 .2-.8 .1zM87.8 218.6l.8 .2-.8 .1zM88.4 210.9l.1-.2 .4 .5zM120.4 201.1l.9 .2-.9 .1zM122.9 201.3l.8-.2v.3zM124.9 204.6l.2 .8h-.3zM124.8 203.5h.3l-.2 .8zM127.8 206.3l.1 .8h-.3zM127.6 205.3h.3l-.1 .8zM130.2 205.9h.2l-.1 .9z"/>
<path d="M130.3 204.3l.1 .8h-.2zM131.4 207l.2 .8h-.3zM131.3 211.4h.3l-.2 .8zM51.6 222.3l.8 .1-.8 .1zM52.4 226.2l.8-.2v.3zM52.7 222.4l.8-.1v.2zM88.8 222.3l.9 .1-.9 .1zM89.4 226l.8 .2-.8 .1zM90.2 223.7l.8-.2v.3zM122.1 223.5l.8 .2-.8 .1z"/>
</g>
<text font-size="6.4" x="69.1" y="12">深圳市金逸晨电子有限公司</text>
<text font-size="6.1" x="154.1" y="107" transform="rotate(-90 154.1 107)">深圳市金逸晨电子有限公司</text>
<text font-size="4.9" x="169.5" y="90.5" transform="rotate(-90 169.5 90.5)">NT279VJ-C10-01</text>
<text font-size="4.2" x="15" y="271.4">4. Absolute Maximum Ratings</text>
<g font-size="3.5">
<text x="69.6" y="18.2">ShenZhen GoldenMorning Electronic Co.,Ltd</text>
<text x="101.9" y="282.2">5/11</text>
<text x="142.5" y="282.9">Model : T279VJ-C10-01 Ver:1.0</text>
</g>
<text font-size="3.3" x="159.8" y="106.3" transform="rotate(-90 159.8 106.3)">ShenZhen GoldenMorning Electronic Co.,Ltd</text>
<g font-size="3.2">
<text x="156.2" y="148.2" transform="rotate(-90 156.2 148.2)">K</text>
<text x="156.2" y="165.3" transform="rotate(-90 156.2 165.3)">A</text>
<text x="178.3" y="164.7" transform="rotate(-90 178.3 164.7)">(背光电路图)</text>
<text x="174.2" y="173.6" transform="rotate(-90 174.2 173.6)">Backlight Circuit Diagram:</text>
</g>
<g font-size="2.9">
<text x="56.8" y="53.1" transform="rotate(-90 56.8 53.1)">SDA</text>
<text x="61.2" y="52.9" transform="rotate(-90 61.2 52.9)">SCL</text>
<text x="65.7" y="53.6" transform="rotate(-90 65.7 53.6)">D/CX</text>
<text x="74.6" y="53.1" transform="rotate(-90 74.6 53.1)">CSX</text>
<text x="79" y="51.9" transform="rotate(-90 79 51.9)">TE</text>
<text x="83.4" y="52.4" transform="rotate(-90 83.4 52.4)">VCI</text>
<text x="96.8" y="53.3" transform="rotate(-90 96.8 53.3)">GND</text>
<text x="70.1" y="54.1" transform="rotate(-90 70.1 54.1)">RESX</text>
<text x="87.9" y="54.4" transform="rotate(-90 87.9 54.4)">LED-K</text>
<text x="92.3" y="54.4" transform="rotate(-90 92.3 54.4)">LED-A</text>
<text x="56.8" y="64.3" transform="rotate(-90 56.8 64.3)">1</text>
<text x="61.2" y="64.3" transform="rotate(-90 61.2 64.3)">2</text>
<text x="65.7" y="64.4" transform="rotate(-90 65.7 64.4)">3</text>
<text x="70.1" y="64.3" transform="rotate(-90 70.1 64.3)">4</text>
<text x="74.6" y="64.4" transform="rotate(-90 74.6 64.4)">5</text>
<text x="79" y="64.4" transform="rotate(-90 79 64.4)">6</text>
<text x="83.4" y="64.4" transform="rotate(-90 83.4 64.4)">7</text>
<text x="87.9" y="64.4" transform="rotate(-90 87.9 64.4)">8</text>
<text x="92.3" y="64.4" transform="rotate(-90 92.3 64.4)">9</text>
<text x="96.8" y="65.2" transform="rotate(-90 96.8 65.2)">10</text>
</g>
<g font-size="2.8">
<text x="170.8" y="37.9" transform="rotate(-90 170.8 37.9)">V1</text>
<text x="33.5" y="80.7" transform="rotate(-90 33.5 80.7)">V1</text>
</g>
<g font-size="2.6">
<text x="51" y="56.3" transform="rotate(-90 51 56.3)">PIN NAME</text>
<text x="51" y="65.8" transform="rotate(-90 51 65.8)">NO.</text>
</g>
<g font-size="2.5">
<text x="168.6" y="110.7" transform="rotate(-90 168.6 110.7)">LCM NO:</text>
<text x="176.4" y="111.9" transform="rotate(-90 176.4 111.9)">UNITS:MM</text>
</g>
<g font-size="2.2">
<text x="143.3" y="255.6" transform="rotate(-90 143.3 255.6)">NOTES:</text>
<text x="146.2" y="255.4" transform="rotate(-90 146.2 255.4)">1.Display Size (显示尺寸) :2.79&quot;TFT</text>
<text x="149.1" y="255.5" transform="rotate(-90 149.1 255.5)">2.Viewing Direction (视角方向) : ALL</text>
<text x="152" y="255.4" transform="rotate(-90 152 255.4)">3.Display Mode(显示模式) : Transmissive/NormallyBlack</text>
<text x="154.9" y="255.4" transform="rotate(-90 154.9 255.4)">4.Resolution (分辨率) : 142*RGB*428</text>
<text x="157.8" y="255.5" transform="rotate(-90 157.8 255.5)">5.Color (颜色) : 262K</text>
<text x="160.7" y="255.5" transform="rotate(-90 160.7 255.5)">6.Drive IC (驱动IC) : NV3007</text>
<text x="163.5" y="255.5" transform="rotate(-90 163.5 255.5)">7.Interface (接口) : 4-Wire SPI</text>
<text x="166.4" y="255.5" transform="rotate(-90 166.4 255.5)">8.Backlight (背光) : White IF=100mA,VF=3.2V(TYP)</text>
<text x="169.3" y="255.5" transform="rotate(-90 169.3 255.5)">9.Luminance (透屏亮度) : 400cd/m2(TYP)</text>
<text x="172.2" y="255.6" transform="rotate(-90 172.2 255.6)">10.Operating temperature (工作温度) : -20℃+70℃</text>
<text x="175.2" y="255.6" transform="rotate(-90 175.2 255.6)">11.Storage temperature (存储温度) : -30℃+80℃</text>
<text x="178.1" y="255.6" transform="rotate(-90 178.1 255.6)">12.RoHS (欧盟标准) : YES</text>
<text x="181" y="255.5" transform="rotate(-90 181 255.5)">*Unspecified Tolerance (未定义公差) : ±0.1</text>
</g>
<g font-size="2.1">
<text x="33.3" y="38.8" transform="rotate(-90 33.3 38.8)">20241211</text>
<text x="33.1" y="44.9" transform="rotate(-90 33.1 44.9)">YYQ</text>
<text x="180.2" y="53.7" transform="rotate(-90 180.2 53.7)">ZY</text>
<text x="184.9" y="57.9" transform="rotate(-90 184.9 57.9)">2024-12-11</text>
<text x="33.1" y="66.7" transform="rotate(-90 33.1 66.7)">First edition</text>
<text x="180.1" y="70.8" transform="rotate(-90 180.1 70.8)">YYQ</text>
<text x="184.9" y="74.1" transform="rotate(-90 184.9 74.1)">2024-12-11</text>
</g>
<text font-size="1.5" x="121.7" y="188.2" transform="rotate(-90 121.7 188.2)">Contact side(接触面)</text>
<g font-size="1.2">
<text x="123.6" y="163.6" transform="rotate(-90 123.6 163.6)">补强</text>
<text x="87.3" y="208.2" transform="rotate(-90 87.3 208.2)">银浆点</text>
</g>
<g font-size=".9">
<text x="65.9" y="207.6" transform="rotate(-90 65.9 207.6)">2.79&quot;TFT</text>
<text x="66.9" y="207.6" transform="rotate(-90 66.9 207.6)">142*RGB*428</text>
<text x="67.9" y="209.4" transform="rotate(-90 67.9 209.4)">VIEW DIRECTION:ALL</text>
</g>
<g font-size=".8">
<text x="61" y="112.5" transform="rotate(-90 61 112.5)">01</text>
<text x="61" y="110.4" transform="rotate(-90 61 110.4)">10</text>
<text x="120.2" y="142.7" transform="rotate(-90 120.2 142.7)">10</text>
<text x="120.2" y="144.6" transform="rotate(-90 120.2 144.6)">01</text>
<text x="120.6" y="207" transform="rotate(-90 120.6 207)">10</text>
<text x="120.6" y="204.9" transform="rotate(-90 120.6 204.9)">01</text>
</g>
</svg>
